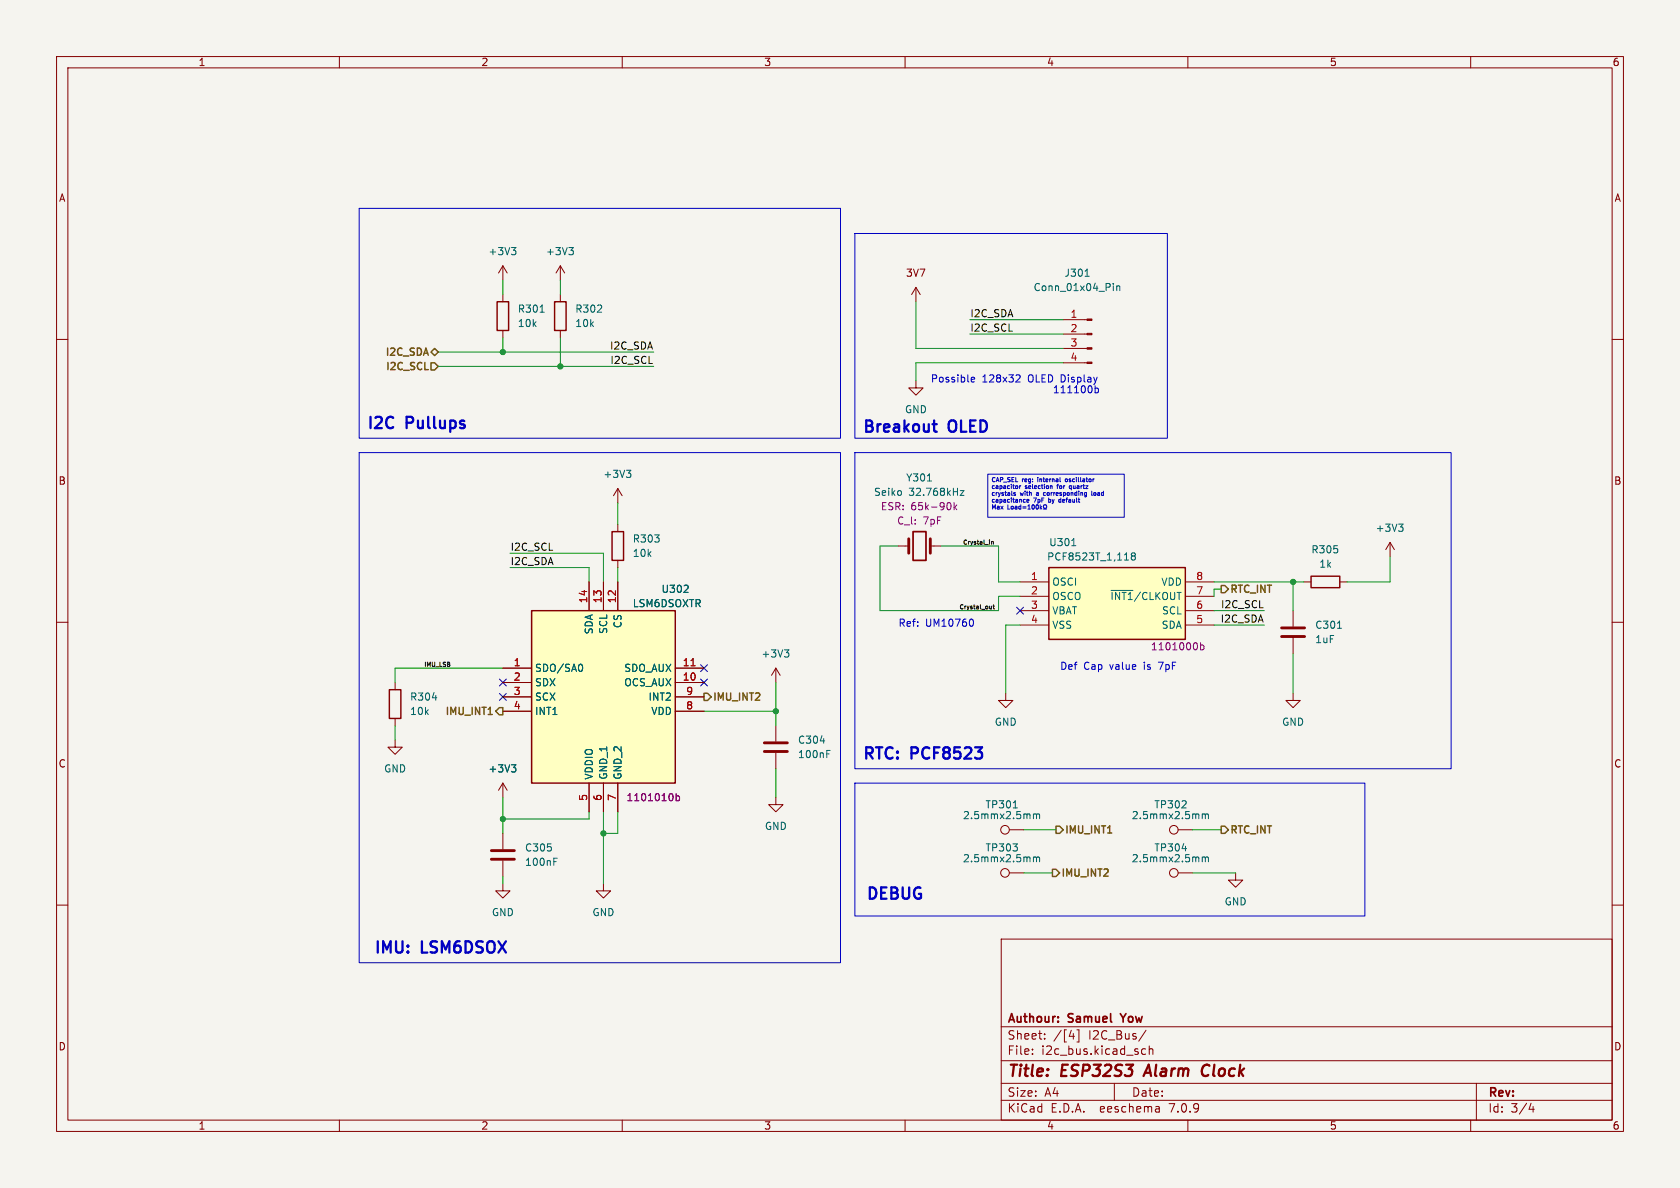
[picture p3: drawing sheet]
<svg xmlns="http://www.w3.org/2000/svg" width="297mm" height="210mm" viewBox="0 0 297 210" stroke-linecap="round" stroke-linejoin="round" font-family="sans-serif">
<path d="M0 0h297v210h-297z" fill="#f5f4ef" stroke="#f5f4ef" stroke-width=".18"/>
<g fill="none" stroke="#840000" stroke-width=".18">
<path d="M10 10h277v190h-277zM12 12h273v186h-273zM60 10v2M110 10v2M160 10v2M210 10v2M260 10v2M10 60h2M88.9 47v2.5M88.9 52.1v1.2M88.9 58.4v1.3M88.9 47l-.8 1.3"/>
<path d="M88.9 47l.8 1.3M99.1 47v2.5M99.1 52.1v1.2M99.1 58.4v1.3M99.1 47l-.8 1.3M99.1 47l.7 1.3M161.9 50.8l-.7 1.3M161.9 50.8v2.5M161.9 50.8l.8 1.3M188 59.1h4.2M188 56.5h4.2M285 60h2"/>
<path d="M161.9 67.3v1.3h1.3l-1.3 1.3-1.2-1.3h1.2M188 64.1h4.2M188 61.6h4.2M109.2 86.4l-.7 1.2M109.2 86.4v2.5M109.2 92.7v1.3M109.2 99.1v1.2M109.2 86.4l.8 1.2M158.7 96.5h2M164.5 96.5h1.9M245.7 95.9l-.7 1.3M245.7 95.9v2.5"/>
<path d="M245.7 95.9l.8 1.3M10 110h2M88.9 118.1h5.1M104.1 102.9v5.1M106.7 102.9v5.1M109.2 102.9v5.1M119.4 118.1h5.1M137.2 118.1v2.6M137.2 118.1l-.8 1.3M137.2 118.1l.7 1.3M180.3 102.9h5.1M180.3 105.4h5.1"/>
<path d="M180.3 108h5.1M180.3 110.5h5.1M209.5 102.9h5.1M209.5 105.4h5.1M209.5 108h5.1M209.5 110.5h5.1M228.6 108v2.7M228.6 112.8v2.8M230.5 102.9h1.3M236.9 102.9h1.2M285 110h2M69.8 130.8v1.3h1.3l-1.3 1.3-1.2-1.3h1.2"/>
<path d="M69.8 120.7v1.2M69.8 127v1.3M88.9 138.4v2.6M88.9 120.7h5.1M88.9 123.2h5.1M88.9 125.7h5.1M88.9 138.4l-.8 1.3M88.9 138.4l.8 1.3M104.1 138.4v5.1M106.7 138.4v5.1M109.2 138.4v5.1M119.4 120.7h5.1"/>
<path d="M119.4 123.2h5.1M119.4 125.7h5.1M137.2 128.3v2.8M137.2 133.1v2.8M177.8 122.6v1.2h1.3l-1.3 1.3-1.3-1.3h1.3M228.6 122.6v1.2h1.3l-1.3 1.3-1.3-1.3h1.3M10 160h2M88.9 156.2v1.3h1.3l-1.3 1.3-1.3-1.3h1.3M88.9 147.3v2.8M88.9 152.1v2.8M106.7 156.2v1.3h1.2l-1.2 1.3-1.3-1.3h1.3M137.2 141v1.2h1.2l-1.2 1.3-1.3-1.3h1.3"/>
<path d="M178.4 154.3h2.6M178.4 146.7h2.6M208.3 154.3h2.5M208.3 146.7h2.5M218.4 154.3v1.3h1.3l-1.3 1.2-1.2-1.2h1.2M285 160h2M177 166h108v32h-108zM60 198v2M110 198v2M160 198v2M177 194.5h108M177 191.5h108"/>
<path d="M177 187.5h108M177 181.5h108M182.5 186.3v.1M182.5 185.5v.1M184.7 183.6v.1M184.7 182.8v.1M189 183.2h1M189.7 182.7v1M190.4 182.1h.3v2.1h-.3M197 191.5v3M202.5 185.5l-.4-.1-.3 .3v.4l.2 .2h.5M202.6 182.1l-1.3 2"/>
<path d="M203.2 185.5l.2-.1 .3 .1 .1 .9M203.2 184.9v1.5M204.9 195.7l.1 .9M205 196.5l-.2 .1M205 196h-.2M210 198v2M260 198v2M261 191.5v6.5M270.7 195l-.4 1.1h.9M271 195.6v1"/>
<circle cx="177.7" cy="154.3" r=".76"/>
<circle cx="177.7" cy="146.7" r=".76"/>
<circle cx="207.5" cy="154.3" r=".76"/>
<circle cx="207.5" cy="146.7" r=".76"/>
</g>
<path d="M203.1 188.2l-.9 2M213.5 188.2a1.13 1.13 0 0 0-1 .7 1.13 1.13 0 0 0 .2 1.2l.3 .1 .5-.1" fill="none" stroke="#840000" stroke-width=".4"/>
<path d="M161.4 94h2.3v5.1h-2.3zM198.1 179.2l.5 .8" fill="none" stroke="#840000" stroke-width=".3"/>
<path d="M160.7 95.3v2.5M164.5 95.3v2.5M226.6 112.5h4M226.6 111h4M135.1 132.8h4.1M135.1 131.3h4.1M86.9 151.9h4M86.9 150.4h4" fill="none" stroke="#840000" stroke-width=".51"/>
<g fill="none" stroke="#006464" stroke-width=".18">
<path d="M90.4 43.8h.8l-.4 .4M91 44.2l.2 .3v.3l-.2 .2M95.5 55.2h.7M100.6 43.8h.8l-.5 .4M101.1 44.2l.3 .3v.3l-.3 .2M191.8 48.8h.8M196.8 50.1v.1M196.8 50.5v.9M197.4 50.5v.9M197.4 50.7l.2-.2 .3 .1 .1 .8M110.7 83.1h.8l-.4 .5M111.3 83.6l.2 .3v.3l-.2 .2"/>
<path d="M164 85h.7M169.8 86.7h.6l-.6 .9h.6M189.5 96.5h.7M200.2 98.3l-.2-.3 .2-.3h.3l.2 .3-.2 .3M200.2 98.3l-.2 .2 .1 .4 .1 .1 .4-.1 .1-.1v-.4l-.2-.1M200.2 98.3h.3M247.3 92.7h.7l-.4 .4M247.8 93.1l.2 .3v.3l-.2 .2M102.7 117.4a.79 .79 0 0 1 0 1.3M120.9 104.7h.8M121.6 103.6v.4M138.7 114.9h.8l-.5 .5"/>
<path d="M139.2 115.4l.3 .2v.3l-.3 .2M196.4 104.4h3.9M236.5 111.1h.7M76.4 123.3h.8M90.4 135.2h.8l-.4 .5M91 135.7l.2 .2v.3l-.2 .3M145 131h.8M146.2 133.3h.4M146.2 132.7h.6M97.9 152.3h.4M97.9 151.7h.6M179.1 142.8h.8"/>
<path d="M182.7 151.6l.4-.1 .1 .2M182.7 143.9v.8M182.7 151.5v.8M182.7 144l.4-.1 .1 .2M183.2 151.7l.2-.2 .3 .1 .1 .7M183.2 144.1v.6M183.2 151.7v.6M183.2 144.1l.2-.2h.3l.1 .8M209 150h.8M212.5 143.9v.8M212.5 151.5v.8M212.5 151.6l.4-.1 .2 .2"/>
<path d="M212.5 144l.4-.1 .2 .2M213.1 151.7l.2-.2 .3 .1v.7M213.1 144.1v.6M213.1 151.7v.6M213.1 144.1l.2-.2h.3v.8"/>
</g>
<path d="M167.8 88.8a.79 .79 0 0 1 0 1.3M168.7 88.8v1.3M168.8 89.6l.4 .5M169.2 89.3l-.5 .5M212.2 113.6v1.3M212.2 114.1l.4-.1 .2 .3-.1 .5h-.5M119.5 140.3v1.2M119.5 140.8l.4-.1 .2 .2-.1 .6h-.5" fill="none" stroke="#840084" stroke-width=".18"/>
<path d="M87.9 53.3h2v5.1h-2zM98 53.3h2.1v5.1h-2.1zM108.2 94h2v5.1h-2zM94 108h25.4v30.4h-25.4zM185.4 100.3h24.1v12.7h-24.1zM231.8 101.9h5.1v2h-5.1zM68.8 121.9h2.1v5.1h-2.1z" fill="none" stroke="#840000" stroke-width=".25"/>
<g fill="#ffffc2" stroke="#ffffc2" stroke-width=".18">
<path d="M94 108h25.4v30.4h-25.4z"/>
<path d="M185.4 100.3h24.1v12.7h-24.1z"/>
</g>
<path d="M122.2 117.7h.7" fill="none" stroke="#a90000" stroke-width=".18"/>
<g fill="#840000" stroke="#840000" stroke-width=".18">
<path d="M192.2 64h.8v.3h-.8z"/>
<path d="M192.2 61.5h.8v.2h-.8z"/>
<path d="M192.2 58.9h.8v.3h-.8z"/>
<path d="M192.2 56.4h.8v.2h-.8z"/>
</g>
<path d="M76.2 64.1h.6l.7 .7-.7 .6h-.6zM76.2 62.2l.6-.6 .7 .6-.7 .7zM215.9 103.5h.6l.7 .6-.7 .7h-.6zM86.3 126.3h.7M87.6 125.7l.7-.6h.6v1.3h-.6zM124.5 122.6h.6l.6 .6-.6 .6h-.6zM186.1 153.7h.6l.6 .6-.6 .6h-.6zM186.7 146.1h.6l.7 .6-.7 .6h-.6zM195.8 147.3h.7M215.9 146.1h.6l.7 .6-.7 .6h-.6z" fill="none" stroke="#725600" stroke-width=".25"/>
<path d="M175.3 95.7v.5M175.3 95.8l.3-.1v.5M175.3 107.1v.5M175.3 107.6h-.2M175.5 107.1h.3M175.6 106.9v.6l.2 .1" fill="none" stroke="#0f0f0f" stroke-width=".18"/>
<g fill="none" stroke="#0000c2" stroke-width=".18">
<path d="M63.5 36.8h85.1v40.7h-85.1zM151.1 41.3h55.3v36.2h-55.3zM171.7 67.1l.6-.1-.1-.3h-.3l-.2 .2 .1 .6h.4M179.8 66.3h.4l.1 .3-.7 .9h.7M193.6 68.2v1.2M194.1 68.7l.1 .1-.1 .5-.1 .1h-.4M63.5 80h85.1v90.2h-85.1zM151.1 80h105.4v55.9h-105.4zM174.6 83.8h24.2v7.6h-24.2zM175.5 89.2v.8M175.9 84.5l-.2-.1-.2 .1M176 89.2v.8"/>
<path d="M176.1 85.2l.3-.8 .2 .8M177.3 84.5l-.4-.1v.8M177.8 86.8v.7M178.2 89.2v.8h.3M178.2 84.4h.4M178.2 84.4v.1M178.8 89.6l.1 .4 .2-.1v-.3M178.9 86.8v.7M179.1 85.6v.7M179.1 88v.7M179.3 84.4h-.4v.8M179.5 89.7v.3h.3"/>
<path d="M179.5 87.4l-.1 .2M179.6 84.4v.8M179.8 89.6v.4M180.1 89.6l.1 .4h.3M180.3 85.9v.5M180.5 89.2v.8M180.5 85.9h-.2M180.8 89.8h.6M181.6 86.8v.7M181.6 88.3v.4h.3M181.7 89.5l.2-.3v.8M181.7 90h.4"/>
<path d="M181.9 88.3v.2h-.4M182 86.8v.8M182.5 89.3a.36 .36 0 0 0-.1 .4 .36 .36 0 0 0 .4 .3l.1-.3M182.5 85.6v.7M182.7 88h.5l-.3 .8M183.1 89.7l.2 .3 .3-.3M183.3 87.3l-.1 .1 .1 .2M183.5 84.4v.1M183.5 84.7v.5M183.9 89.2v.8M184 89.7l.2 .3M184.2 85.6v.7"/>
<path d="M184.5 84.4v.7M184.5 87.5h.3M184.5 89.7l.1 .3h-.1M184.5 88h-.3v.8M185 89.3v.3l-.1 .4h.1M185.4 88v.8M185.4 88.7l.1 .1M187.3 88.7h.2M187.4 84.4v.7M187.5 88v.8M188.7 84.7h-.2l-.2 .1 .1 .3h.3M189.1 85.9v.4h.3"/>
<path d="M190.3 84.4v.1M190.3 84.5h.1M190.3 88v.7M190.4 86.8v.8M190.6 84.4v.7M190.7 88v.7M191 84.4v.7M191.6 85.6v.7M192.1 84.4v.7M193 86.8v.7l.1 .1M193.7 87.1h-.2l-.1 .1v.3h.3M195.1 86.8v.8"/>
<path d="M171.8 109.4a.79 .79 0 0 1 0 1.3M151.1 138.4h90.2v23.5h-90.2z"/>
</g>
<path d="M164.9 75h.7M165.2 76.2l.4 .1" fill="none" stroke="#0000c2" stroke-width=".4"/>
<g fill="none" stroke="#009600" stroke-width=".18">
<path d="M88.9 49.5v2.6M88.9 59.7v2.5M99.1 49.5v2.6M99.1 59.7v5.1M161.9 53.3v8.3h26.1M171.4 56.5h16.6M171.4 59.1h16.6M77.5 64.8h38.1M77.5 62.2h38.1M188 64.1h-26.1v3.2M90.2 97.8h16.5v5.1M109.2 88.9v3.8"/>
<path d="M158.7 96.5h-3.1v11.5h20.9v-2.6h3.8M166.4 96.5h10.1v6.4h3.8M245.7 98.4v4.5h-7.6M88.9 118.1h-19.1v2.6M90.2 100.3h13.9v2.6M109.2 100.3v2.6M180.3 110.5h-2.5v12.1M214.6 110.5h8.9M214.6 102.9h15.9M214.6 108h8.9M215.9 104.1h-1.3v1.3M228.6 102.9v5.1"/>
<path d="M228.6 115.6v7M69.8 128.3v2.5M124.5 125.7h12.7M137.2 120.7v7.6M137.2 135.9v5.1M88.9 141v6.3M88.9 154.9v1.3M104.1 143.5v1.3h-15.2M106.7 143.5v12.7M109.2 143.5v3.8h-2.5M181 146.7h5.7M181 154.3h5.1"/>
<path d="M210.8 146.7h5.1M210.8 154.3h7.6"/>
</g>
<path d="M123.9 117.5l1.2 1.2M125.1 117.5l-1.2 1.2M179.7 107.3l1.2 1.3M180.9 107.3l-1.2 1.3M88.3 122.6l1.2 1.2M88.3 120l1.2 1.3M89.5 122.6l-1.2 1.2M89.5 120l-1.2 1.3M123.9 120l1.2 1.3M125.1 120l-1.2 1.3" fill="none" stroke="#000084" stroke-width=".18"/>
<g fill="#009600" stroke="#009600" stroke-width=".18">
<circle cx="137.2" cy="125.7" r=".46"/>
<circle cx="106.7" cy="147.3" r=".46"/>
<circle cx="88.9" cy="144.8" r=".46"/>
<circle cx="99.1" cy="64.8" r=".46"/>
<circle cx="88.9" cy="62.2" r=".46"/>
<circle cx="228.6" cy="102.9" r=".46"/>
</g>
<g font-size="2.8" fill="#0000c2">
<text x="64.8" y="76">I2C</text>
<text x="72" y="76">Pullups</text>
<text x="152.4" y="76.6">Breakout</text>
<text x="167.9" y="76.6">OLED</text>
<text x="152.4" y="134.4">RTC:</text>
<text x="161.2" y="134.4">PCF8523</text>
<text x="153" y="159.1">DEBUG</text>
<text x="66" y="168.7">IMU:</text>
<text x="74.6" y="168.7">LSM6DSOX</text>
</g>
<g font-size="2.8" fill="#840000">
<text x="178" y="190.9">Title:</text>
<text x="187.7" y="190.9">ESP32S3</text>
<text x="203.3" y="190.9">Alarm</text>
<text x="214.1" y="190.9">Clock</text>
</g>
<g font-size="2.1" fill="#840000">
<text x="178" y="184">Sheet:</text>
<text x="178" y="181.2">Authour:</text>
<text x="186.2" y="184">/[4]</text>
<text x="189" y="181.2">Samuel</text>
<text x="192.5" y="184">I2C_Bus/</text>
<text x="198.9" y="181.2">Yow</text>
<text x="178" y="186.7">File:</text>
<text x="184.1" y="186.7">i2c_bus.kicad_sch</text>
<text x="178" y="196.9">KiCad</text>
<text x="178" y="194.1">Size:</text>
<text x="184.7" y="194.1">A4</text>
<text x="185.7" y="196.9">E.D.A.</text>
<text x="194.6" y="196.9">eeschema</text>
<text x="200" y="194.1">Date:</text>
<text x="207" y="196.9">7.0.9</text>
<text x="263" y="194.3">Rev:</text>
<text x="263" y="196.9">Id:</text>
<text x="267.1" y="196.9">3/4</text>
</g>
<g font-size="1.8" fill="#840000">
<text x="35" y="11.9">1</text>
<text x="85" y="11.9">2</text>
<text x="135" y="11.9">3</text>
<text x="185" y="11.9">4</text>
<text x="235" y="11.9">5</text>
<text x="285" y="11.9">6</text>
<text x="10.3" y="35.9">A</text>
<text x="285.3" y="35.9">A</text>
<text x="160.1" y="49.1">3V7</text>
<text x="10.3" y="85.9">B</text>
<text x="285.3" y="85.9">B</text>
<text x="10.3" y="135.9">C</text>
<text x="285.3" y="135.9">C</text>
<text x="10.3" y="185.9">D</text>
<text x="285.3" y="185.9">D</text>
<text x="35" y="199.9">1</text>
<text x="85" y="199.9">2</text>
<text x="135" y="199.9">3</text>
<text x="185" y="199.9">4</text>
<text x="235" y="199.9">5</text>
<text x="285" y="199.9">6</text>
</g>
<g font-size="1.8" fill="#006464">
<text x="86.3" y="45.3">+3V3</text>
<text x="96.4" y="45.3">+3V3</text>
<text x="182.6" y="51.7">Conn_01x04_Pin</text>
<text x="188.1" y="49.1">J301</text>
<text x="91.4" y="55.5">R301</text>
<text x="91.4" y="58">10k</text>
<text x="101.6" y="55.5">R302</text>
<text x="101.6" y="58">10k</text>
<text x="159.9" y="73.3">GND</text>
<text x="106.6" y="84.7">+3V3</text>
<text x="154.4" y="87.9">Seiko</text>
<text x="160.1" y="85.3">Y301</text>
<text x="160.7" y="87.9">32.768kHz</text>
<text x="243.1" y="94.2">+3V3</text>
<text x="111.8" y="96.1">R303</text>
<text x="111.8" y="98.7">10k</text>
<text x="185" y="99.3">PCF8523T_1,118</text>
<text x="185.4" y="96.7">U301</text>
<text x="231.7" y="98">R305</text>
<text x="233.1" y="100.6">1k</text>
<text x="111.8" y="107.5">LSM6DSOXTR</text>
<text x="116.8" y="105">U302</text>
<text x="185.9" y="103.7">OSCI</text>
<text x="185.9" y="106.3">OSCO</text>
<text x="196.2" y="106.3">~{INT1}/CLKOUT</text>
<text x="205.2" y="103.7">VDD</text>
<text x="105" y="112.2" transform="rotate(-90 105 112.2)">SDA</text>
<text x="107.5" y="112.2" transform="rotate(-90 107.5 112.2)">SCL</text>
<text x="110.1" y="111.1" transform="rotate(-90 110.1 111.1)">CS</text>
<text x="185.9" y="108.8">VBAT</text>
<text x="185.9" y="111.4">VSS</text>
<text x="205.3" y="111.4">SDA</text>
<text x="205.3" y="108.8">SCL</text>
<text x="232.4" y="111.4">C301</text>
<text x="232.4" y="113.9">1uF</text>
<text x="94.5" y="119">SDO/SA0</text>
<text x="110.3" y="119">SDO_AUX</text>
<text x="134.5" y="116.4">+3V3</text>
<text x="72.4" y="124.1">R304</text>
<text x="94.5" y="121.5">SDX</text>
<text x="94.5" y="124.1">SCX</text>
<text x="110.3" y="121.5">OCS_AUX</text>
<text x="114.6" y="124.1">INT2</text>
<text x="72.4" y="126.6">10k</text>
<text x="94.5" y="126.6">INT1</text>
<text x="115" y="126.6">VDD</text>
<text x="141" y="131.7">C304</text>
<text x="175.8" y="128.5">GND</text>
<text x="226.6" y="128.5">GND</text>
<text x="67.8" y="136.8">GND</text>
<text x="86.3" y="136.8">+3V3</text>
<text x="105" y="137.9" transform="rotate(-90 105 137.9)">VDDIO</text>
<text x="107.5" y="137.9" transform="rotate(-90 107.5 137.9)">GND_1</text>
<text x="110.1" y="137.9" transform="rotate(-90 110.1 137.9)">GND_2</text>
<text x="141" y="134.2">100nF</text>
<text x="174.1" y="143.1">TP301</text>
<text x="204" y="143.1">TP302</text>
<text x="135.1" y="146.9">GND</text>
<text x="170.1" y="145">2.5mmx2.5mm</text>
<text x="200" y="145">2.5mmx2.5mm</text>
<text x="92.7" y="150.7">C305</text>
<text x="92.7" y="153.3">100nF</text>
<text x="170.1" y="152.6">2.5mmx2.5mm</text>
<text x="174.1" y="150.7">TP303</text>
<text x="200" y="152.6">2.5mmx2.5mm</text>
<text x="204" y="150.7">TP304</text>
<text x="216.4" y="160.2">GND</text>
<text x="86.9" y="162.2">GND</text>
<text x="104.6" y="162.2">GND</text>
</g>
<g font-size="1.8" fill="#0f0f0f">
<text x="171.4" y="56.2">I2C_SDA</text>
<text x="171.4" y="58.7">I2C_SCL</text>
<text x="107.7" y="61.9">I2C_SDA</text>
<text x="107.8" y="64.4">I2C_SCL</text>
<text x="90.2" y="97.4">I2C_SCL</text>
<text x="90.2" y="100">I2C_SDA</text>
<text x="215.8" y="107.6">I2C_SCL</text>
<text x="215.7" y="110.1">I2C_SDA</text>
</g>
<g font-size="1.8" fill="#a90000">
<text x="189.2" y="56.3">1</text>
<text x="189.2" y="58.8">2</text>
<text x="189.2" y="61.3">3</text>
<text x="189.2" y="63.9">4</text>
<text x="103.9" y="106.7" transform="rotate(-90 103.9 106.7)">14</text>
<text x="106.4" y="106.7" transform="rotate(-90 106.4 106.7)">13</text>
<text x="109" y="106.7" transform="rotate(-90 109 106.7)">12</text>
<text x="182.2" y="102.6">1</text>
<text x="182.2" y="105.2">2</text>
<text x="182.2" y="107.7">3</text>
<text x="211.4" y="107.7">6</text>
<text x="211.4" y="105.2">7</text>
<text x="211.4" y="102.6">8</text>
<text x="182.2" y="110.2">4</text>
<text x="211.4" y="110.2">5</text>
<text x="90.7" y="117.9">1</text>
<text x="120.6" y="117.9">11</text>
<text x="90.7" y="120.4">2</text>
<text x="90.7" y="122.9">3</text>
<text x="90.7" y="125.5">4</text>
<text x="120.6" y="120.4">10</text>
<text x="121.2" y="125.5">8</text>
<text x="121.2" y="122.9">9</text>
<text x="103.9" y="141.7" transform="rotate(-90 103.9 141.7)">5</text>
<text x="106.4" y="141.7" transform="rotate(-90 106.4 141.7)">6</text>
<text x="109" y="141.7" transform="rotate(-90 109 141.7)">7</text>
</g>
<g font-size="1.8" fill="#725600">
<text x="67.9" y="63.2">I2C_SDA</text>
<text x="67.9" y="65.8">I2C_SCL</text>
<text x="217.4" y="105.2">RTC_INT</text>
<text x="125.9" y="124.2">IMU_INT2</text>
<text x="78.5" y="126.7">IMU_INT1</text>
<text x="188.2" y="147.7">IMU_INT1</text>
<text x="217.4" y="147.7">RTC_INT</text>
<text x="187.5" y="155.3">IMU_INT2</text>
</g>
<g font-size="1.8" fill="#0000c2">
<text x="164.5" y="67.7">Possible</text>
<text x="173.6" y="67.7">128x32</text>
<text x="181.9" y="67.7">OLED Display</text>
<text x="158.7" y="110.9">Ref:</text>
<text x="163.6" y="110.9">UM10760</text>
<text x="187.3" y="118.5">Def</text>
<text x="191.6" y="118.5">Cap</text>
<text x="196.3" y="118.5">value</text>
<text x="202.5" y="118.5">is</text>
<text x="205.3" y="118.5">7pF</text>
</g>
<g font-size="1.8" fill="#840084">
<text x="155.6" y="90.4">ESR:</text>
<text x="158.5" y="92.9">C_l:</text>
<text x="161" y="90.4">65k-90k</text>
<text x="163.2" y="92.9">7pF</text>
<text x="203.4" y="115.2">1101000b</text>
<text x="110.7" y="141.8">1101010b</text>
</g>
<text font-size="1.7" fill="#0000c2" x="186.1" y="69.6">111100b</text>
<g font-size="1" fill="#0000c2">
<text x="175.2" y="85.6">CAP_SEL</text>
<text x="175.2" y="86.8">capacitor</text>
<text x="175.2" y="88">crystals</text>
<text x="175.2" y="89.2">capacitance</text>
<text x="180.5" y="88">with</text>
<text x="180.8" y="85.6">reg:</text>
<text x="181.3" y="86.8">selection</text>
<text x="182.8" y="89.2">7pF</text>
<text x="183.6" y="88">a</text>
<text x="183.8" y="85.6">internal</text>
<text x="185.1" y="88">corresponding</text>
<text x="185.7" y="89.2">by</text>
<text x="187.3" y="86.8">for</text>
<text x="187.9" y="89.2">default</text>
<text x="189" y="85.6">oscillator</text>
<text x="189.7" y="86.8">quartz</text>
<text x="194" y="88">load</text>
<text x="175.2" y="90.4">Max</text>
</g>
<g font-size="1" fill="#0f0f0f">
<text x="170.2" y="96.3">Crystal_in</text>
<text x="169.5" y="107.7">Crystal_out</text>
<text x="74.9" y="117.9">IMU_LSB</text>
</g>
</svg>
